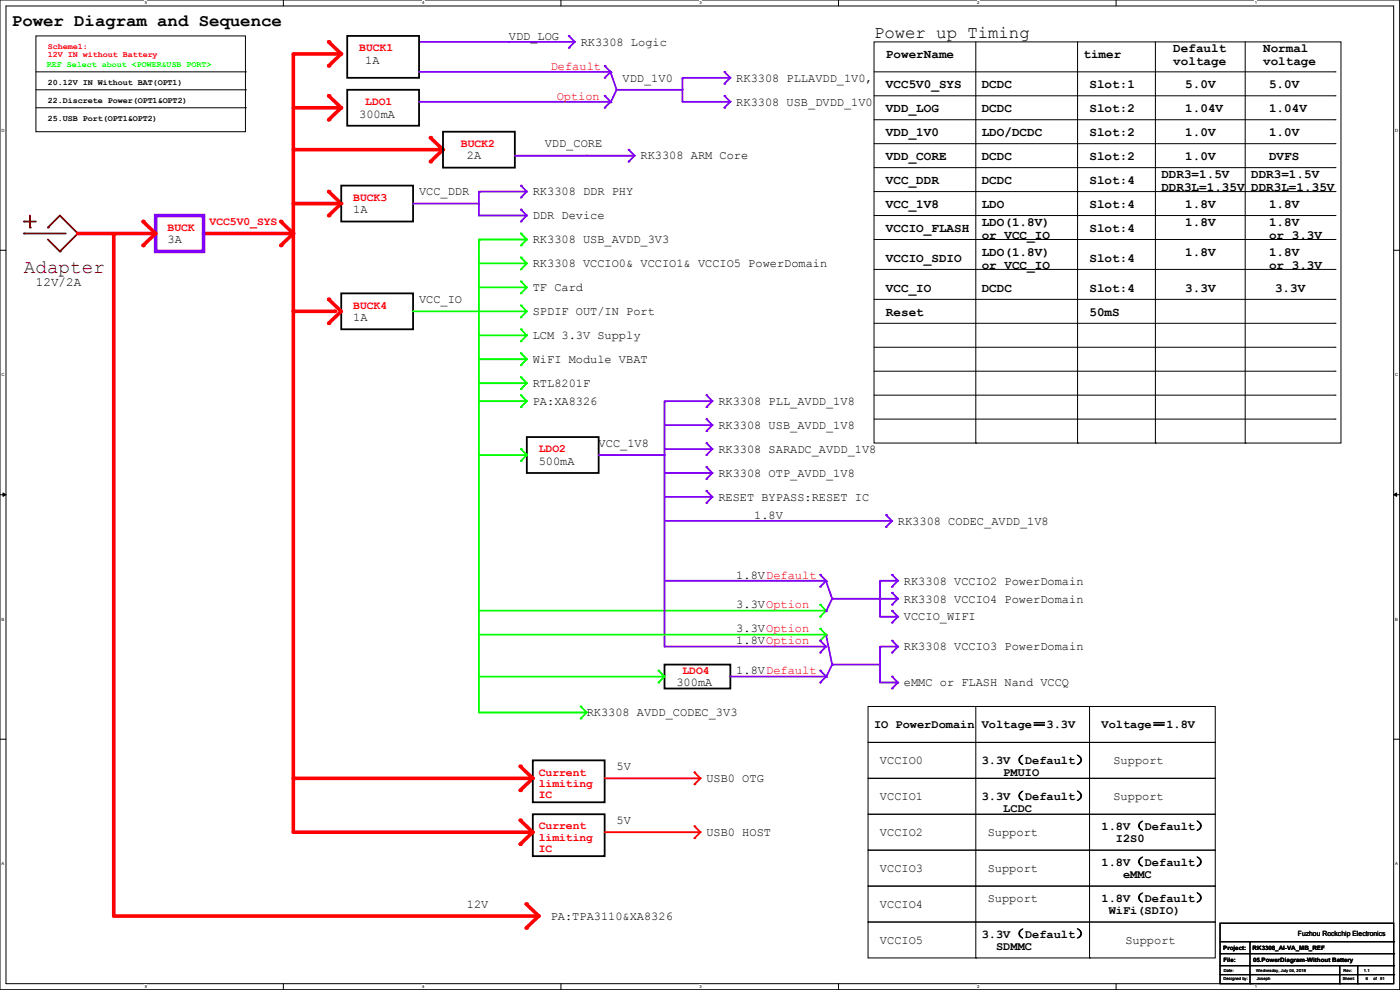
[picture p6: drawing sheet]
<svg xmlns="http://www.w3.org/2000/svg" width="297mm" height="210mm" viewBox="0 0 297 210" stroke-linecap="round" stroke-linejoin="round" font-family="sans-serif">
<path d="M0 0h296.9v209.9h-296.9zM1.3 1.3h294.4v207.4h-294.4z" fill="none" stroke="#000" stroke-width=".21"/>
<g fill="#fff">
<path d="M30.7 .1h.5v1h-.5z"/>
<path d="M30.7 208.8h.5v1h-.5z"/>
</g>
<path d="M60.1 0v1.3M60.1 208.7v1.2" fill="none" stroke="#000" stroke-width=".21"/>
<g fill="#fff">
<path d="M89.5 .1h.5v1h-.5z"/>
<path d="M89.5 208.8h.5v1h-.5z"/>
</g>
<path d="M119 0v1.3M119 208.7v1.2" fill="none" stroke="#000" stroke-width=".21"/>
<g fill="#fff">
<path d="M148.4 .1h.5v1h-.5z"/>
<path d="M148.4 208.8h.5v1h-.5z"/>
</g>
<path d="M177.9 0v1.3M177.9 208.7v1.2" fill="none" stroke="#000" stroke-width=".21"/>
<g fill="#fff">
<path d="M207.3 .1h.5v1h-.5z"/>
<path d="M207.3 208.8h.5v1h-.5z"/>
</g>
<path d="M236.8 0v1.3M236.8 208.7v1.2" fill="none" stroke="#000" stroke-width=".21"/>
<g fill="#fff">
<path d="M266.2 .1h.5v1h-.5z"/>
<path d="M266.2 208.8h.5v1h-.5z"/>
<path d="M.3 27.2h.7v1h-.7z"/>
<path d="M296 27.2h.6v1h-.6z"/>
<path d="M.3 79h.7v1h-.7z"/>
<path d="M296 79h.6v1h-.6z"/>
</g>
<path d="M0 53.1h1.3M295.7 53.1h1.2" fill="none" stroke="#000" stroke-width=".21"/>
<g fill="#fff">
<path d="M.3 130.9h.6v1h-.6z"/>
<path d="M296 130.9h.6v1h-.6z"/>
</g>
<path d="M0 104.9h1.3M295.7 104.9h1.2" fill="none" stroke="#000" stroke-width=".21"/>
<path d="M.6 104.6l.7 .3-.7 .4zM295.7 104.9l.6-.3v.7z" fill="#000" stroke="#000" stroke-width=".21"/>
<g fill="#fff">
<path d="M.3 182.7h.6v1h-.6z"/>
<path d="M296 182.7h.5v1h-.5z"/>
</g>
<path d="M0 156.8h1.3M295.7 156.8h1.2" fill="none" stroke="#000" stroke-width=".21"/>
<path d="M72.4 22.9l-2.7 2.5" fill="none" stroke="#f00" stroke-width=".76"/>
<circle cx="69.7" cy="25.4" r=".38" fill="#f00"/>
<path d="M69.7 20.3l2.7 2.6" fill="none" stroke="#f00" stroke-width=".76"/>
<circle cx="69.7" cy="20.3" r=".38" fill="#f00"/>
<path d="M62.2 22.9h10.1" fill="none" stroke="#f00" stroke-width=".76"/>
<circle cx="72.3" cy="22.9" r=".38" fill="#f00"/>
<path d="M69.7 40.6l2.7 2.6" fill="none" stroke="#f00" stroke-width=".76"/>
<circle cx="69.7" cy="40.6" r=".38" fill="#f00"/>
<path d="M72.4 43.2l-2.7 2.5" fill="none" stroke="#f00" stroke-width=".76"/>
<circle cx="69.7" cy="45.7" r=".38" fill="#f00"/>
<path d="M72.4 39.4h15.2v7.6h-15.2z" fill="none" stroke="#000" stroke-width=".38"/>
<path d="M62.2 43.2h10.1" fill="none" stroke="#f00" stroke-width=".76"/>
<circle cx="72.3" cy="43.2" r=".38" fill="#f00"/>
<path d="M69.7 8.9l2.7 2.5" fill="none" stroke="#f00" stroke-width=".76"/>
<circle cx="69.7" cy="8.9" r=".38" fill="#f00"/>
<path d="M72.4 11.4l-2.7 2.6" fill="none" stroke="#f00" stroke-width=".76"/>
<circle cx="69.7" cy="14" r=".38" fill="#f00"/>
<path d="M62.2 11.4h10.1" fill="none" stroke="#f00" stroke-width=".76"/>
<circle cx="72.3" cy="11.4" r=".38" fill="#f00"/>
<path d="M87.6 43.2h13.9" fill="none" stroke="#8000ff" stroke-width=".38"/>
<circle cx="101.5" cy="43.2" r=".19" fill="#8000ff"/>
<path d="M110.5 39.4l1.3 1.2" fill="none" stroke="#8000ff" stroke-width=".38"/>
<circle cx="110.5" cy="39.4" r=".19" fill="#8000ff"/>
<path d="M111.8 45.7l-1.3 1.3" fill="none" stroke="#8000ff" stroke-width=".38"/>
<circle cx="110.5" cy="47" r=".19" fill="#8000ff"/>
<path d="M101.6 45.7h10" fill="none" stroke="#8000ff" stroke-width=".38"/>
<circle cx="111.6" cy="45.7" r=".19" fill="#8000ff"/>
<path d="M110.5 44.4l1.3 1.3" fill="none" stroke="#8000ff" stroke-width=".38"/>
<circle cx="110.5" cy="44.4" r=".19" fill="#8000ff"/>
<path d="M111.8 40.6l-1.3 1.3" fill="none" stroke="#8000ff" stroke-width=".38"/>
<circle cx="110.5" cy="41.9" r=".19" fill="#8000ff"/>
<path d="M101.6 40.8v4.9" fill="none" stroke="#8000ff" stroke-width=".38"/>
<circle cx="101.6" cy="40.8" r=".19" fill="#8000ff"/>
<path d="M101.6 40.6h10" fill="none" stroke="#8000ff" stroke-width=".38"/>
<circle cx="111.6" cy="40.6" r=".19" fill="#8000ff"/>
<path d="M113 165.1l-2.6 2.5" fill="none" stroke="#f00" stroke-width=".76"/>
<circle cx="110.4" cy="167.6" r=".38" fill="#f00"/>
<path d="M113 161.3h15.3v8.9h-15.3z" fill="none" stroke="#000" stroke-width=".38"/>
<path d="M62.2 165.1h50.7" fill="none" stroke="#f00" stroke-width=".76"/>
<circle cx="112.9" cy="165.1" r=".38" fill="#f00"/>
<path d="M110.4 162.6l2.6 2.5" fill="none" stroke="#f00" stroke-width=".76"/>
<circle cx="110.4" cy="162.6" r=".38" fill="#f00"/>
<path d="M113 172.7h15.3v8.9h-15.3z" fill="none" stroke="#000" stroke-width=".38"/>
<path d="M148.6 165.1l-1.3 1.3" fill="none" stroke="#f00" stroke-width=".38"/>
<circle cx="147.3" cy="166.4" r=".19" fill="#f00"/>
<path d="M128.3 165.1h20.2" fill="none" stroke="#f00" stroke-width=".38"/>
<circle cx="148.5" cy="165.1" r=".19" fill="#f00"/>
<path d="M147.3 163.8l1.3 1.3" fill="none" stroke="#f00" stroke-width=".38"/>
<circle cx="147.3" cy="163.8" r=".19" fill="#f00"/>
<path d="M113 176.5l-2.6 2.6" fill="none" stroke="#f00" stroke-width=".76"/>
<circle cx="110.4" cy="179.1" r=".38" fill="#f00"/>
<path d="M110.4 174l2.6 2.5" fill="none" stroke="#f00" stroke-width=".76"/>
<circle cx="110.4" cy="174" r=".38" fill="#f00"/>
<path d="M62.2 176.5h50.7" fill="none" stroke="#f00" stroke-width=".76"/>
<circle cx="112.9" cy="176.5" r=".38" fill="#f00"/>
<path d="M62.2 11.6v164.9" fill="none" stroke="#f00" stroke-width=".76"/>
<circle cx="62.2" cy="11.6" r=".38" fill="#f00"/>
<path d="M43.2 49.5h18.9" fill="none" stroke="#f00" stroke-width=".76"/>
<circle cx="62.1" cy="49.5" r=".38" fill="#f00"/>
<path d="M33 45.7h10.2v7.6h-10.2z" fill="none" stroke="#8000ff" stroke-width=".76"/>
<path d="M186.7 123.3v7.5" fill="none" stroke="#8000ff" stroke-width=".38"/>
<circle cx="186.7" cy="123.3" r=".19" fill="#8000ff"/>
<path d="M189.2 121.9l1.3 1.3" fill="none" stroke="#8000ff" stroke-width=".38"/>
<circle cx="189.2" cy="121.9" r=".19" fill="#8000ff"/>
<path d="M190.5 123.2l-1.3 1.3" fill="none" stroke="#8000ff" stroke-width=".38"/>
<circle cx="189.2" cy="124.5" r=".19" fill="#8000ff"/>
<path d="M186.7 123.2h3.7" fill="none" stroke="#8000ff" stroke-width=".38"/>
<circle cx="190.4" cy="123.2" r=".19" fill="#8000ff"/>
<path d="M189.2 125.7l1.3 1.3" fill="none" stroke="#8000ff" stroke-width=".38"/>
<circle cx="189.2" cy="125.7" r=".19" fill="#8000ff"/>
<path d="M190.5 127l-1.3 1.3" fill="none" stroke="#8000ff" stroke-width=".38"/>
<circle cx="189.2" cy="128.3" r=".19" fill="#8000ff"/>
<path d="M186.7 127h3.7" fill="none" stroke="#8000ff" stroke-width=".38"/>
<circle cx="190.4" cy="127" r=".19" fill="#8000ff"/>
<path d="M176.7 127h10" fill="none" stroke="#8000ff" stroke-width=".38"/>
<circle cx="176.7" cy="127" r=".19" fill="#8000ff"/>
<path d="M141 123.2h34.1" fill="none" stroke="#8000ff" stroke-width=".38"/>
<circle cx="175.1" cy="123.2" r=".19" fill="#8000ff"/>
<path d="M101.6 129.5h73.5" fill="none" stroke="#0f0" stroke-width=".38"/>
<circle cx="175.1" cy="129.5" r=".19" fill="#0f0"/>
<path d="M175.3 129.5l-1.3 1.3" fill="none" stroke="#0f0" stroke-width=".38"/>
<circle cx="174" cy="130.8" r=".19" fill="#0f0"/>
<path d="M174 128.3l1.3 1.2" fill="none" stroke="#0f0" stroke-width=".38"/>
<circle cx="174" cy="128.3" r=".19" fill="#0f0"/>
<path d="M176.5 127l-1.2 2.7" fill="none" stroke="#8000ff" stroke-width=".38"/>
<circle cx="175.3" cy="129.7" r=".19" fill="#8000ff"/>
<path d="M174 121.9l1.3 1.3" fill="none" stroke="#8000ff" stroke-width=".38"/>
<circle cx="174" cy="121.9" r=".19" fill="#8000ff"/>
<path d="M175.3 123.2l-1.3 1.3" fill="none" stroke="#8000ff" stroke-width=".38"/>
<circle cx="174" cy="124.5" r=".19" fill="#8000ff"/>
<path d="M175.3 123.3l1.2 3.7" fill="none" stroke="#8000ff" stroke-width=".38"/>
<circle cx="175.3" cy="123.3" r=".19" fill="#8000ff"/>
<path d="M111.8 92.7h15.2v7.6h-15.2z" fill="none" stroke="#000" stroke-width=".38"/>
<path d="M149.9 88.9l1.2 1.3" fill="none" stroke="#8000ff" stroke-width=".38"/>
<circle cx="149.9" cy="88.9" r=".19" fill="#8000ff"/>
<path d="M127 96.5h13.8" fill="none" stroke="#8000ff" stroke-width=".38"/>
<circle cx="140.8" cy="96.5" r=".19" fill="#8000ff"/>
<path d="M151.1 85.1l-1.2 1.3" fill="none" stroke="#8000ff" stroke-width=".38"/>
<circle cx="149.9" cy="86.4" r=".19" fill="#8000ff"/>
<path d="M149.9 83.8l1.2 1.3" fill="none" stroke="#8000ff" stroke-width=".38"/>
<circle cx="149.9" cy="83.8" r=".19" fill="#8000ff"/>
<path d="M141 85.1h10" fill="none" stroke="#8000ff" stroke-width=".38"/>
<circle cx="151" cy="85.1" r=".19" fill="#8000ff"/>
<path d="M151.1 90.2l-1.2 1.2" fill="none" stroke="#8000ff" stroke-width=".38"/>
<circle cx="149.9" cy="91.4" r=".19" fill="#8000ff"/>
<path d="M141 85.2v52" fill="none" stroke="#8000ff" stroke-width=".38"/>
<circle cx="141" cy="85.2" r=".19" fill="#8000ff"/>
<path d="M141 90.2h10" fill="none" stroke="#8000ff" stroke-width=".38"/>
<circle cx="151" cy="90.2" r=".19" fill="#8000ff"/>
<path d="M141 95.2h10" fill="none" stroke="#8000ff" stroke-width=".38"/>
<circle cx="151" cy="95.2" r=".19" fill="#8000ff"/>
<path d="M151.1 95.2l-1.2 1.3" fill="none" stroke="#8000ff" stroke-width=".38"/>
<circle cx="149.9" cy="96.5" r=".19" fill="#8000ff"/>
<path d="M149.9 94l1.2 1.2" fill="none" stroke="#8000ff" stroke-width=".38"/>
<circle cx="149.9" cy="94" r=".19" fill="#8000ff"/>
<path d="M149.9 99.1l1.2 1.2" fill="none" stroke="#8000ff" stroke-width=".38"/>
<circle cx="149.9" cy="99.1" r=".19" fill="#8000ff"/>
<path d="M141 105.4h10" fill="none" stroke="#8000ff" stroke-width=".38"/>
<circle cx="151" cy="105.4" r=".19" fill="#8000ff"/>
<path d="M141 100.3h10" fill="none" stroke="#8000ff" stroke-width=".38"/>
<circle cx="151" cy="100.3" r=".19" fill="#8000ff"/>
<path d="M151.1 100.3l-1.2 1.3" fill="none" stroke="#8000ff" stroke-width=".38"/>
<circle cx="149.9" cy="101.6" r=".19" fill="#8000ff"/>
<path d="M149.9 104.1l1.2 1.3" fill="none" stroke="#8000ff" stroke-width=".38"/>
<circle cx="149.9" cy="104.1" r=".19" fill="#8000ff"/>
<path d="M151.1 105.4l-1.2 1.3" fill="none" stroke="#8000ff" stroke-width=".38"/>
<circle cx="149.9" cy="106.7" r=".19" fill="#8000ff"/>
<path d="M62.2 66h8.8" fill="none" stroke="#f00" stroke-width=".76"/>
<circle cx="71" cy="66" r=".38" fill="#f00"/>
<path d="M72.4 62.2h15.2v7.6h-15.2z" fill="none" stroke="#000" stroke-width=".38"/>
<path d="M72.4 66l-2.7 2.6" fill="none" stroke="#f00" stroke-width=".76"/>
<circle cx="69.7" cy="68.6" r=".38" fill="#f00"/>
<path d="M69.7 63.5l2.7 2.5" fill="none" stroke="#f00" stroke-width=".76"/>
<circle cx="69.7" cy="63.5" r=".38" fill="#f00"/>
<path d="M87.6 66h13.9" fill="none" stroke="#0f0" stroke-width=".38"/>
<circle cx="101.5" cy="66" r=".19" fill="#0f0"/>
<path d="M101.6 50.9v100.2" fill="none" stroke="#0f0" stroke-width=".38"/>
<circle cx="101.6" cy="50.9" r=".19" fill="#0f0"/>
<path d="M111.8 50.8l-1.3 1.3" fill="none" stroke="#0f0" stroke-width=".38"/>
<circle cx="110.5" cy="52.1" r=".19" fill="#0f0"/>
<path d="M110.5 49.5l1.3 1.3" fill="none" stroke="#0f0" stroke-width=".38"/>
<circle cx="110.5" cy="49.5" r=".19" fill="#0f0"/>
<path d="M101.6 50.8h10" fill="none" stroke="#0f0" stroke-width=".38"/>
<circle cx="111.6" cy="50.8" r=".19" fill="#0f0"/>
<g fill="none" stroke="#000" stroke-width=".21">
<path d="M185.4 8.9h99.1v85.1h-99.1zM185.4 15.2h97.8M207 8.9v85.1M228.6 8.9v85.1M245.1 8.9v85.1M264.2 8.9v85.1M283.2 15.2h.1M185.4 35.6h97.8M185.4 30.5h97.8M185.4 25.4h97.8M185.4 20.3h97.8M283.2 35.6h.1"/>
<path d="M283.2 30.5h.1M283.2 25.4h.1M283.2 20.3h.1M185.4 40.6h97.8M185.4 50.8h97.8M185.4 57.1h97.8M185.4 45.7h97.8M283.2 40.6h.1M283.2 50.8h.1M283.2 57.1h.1M283.2 45.7h.1M185.4 63.5h97.8"/>
<path d="M185.4 68.6h97.8M185.4 78.7h97.8M185.4 73.7h97.8M283.2 63.5h.1M283.2 68.6h.1M283.2 78.7h.1M283.2 73.7h.1M185.4 83.8h97.8M185.4 88.9h97.8M207 94h.1M228.6 94h.1M245.1 94h.1"/>
<path d="M264.2 94h.1M283.2 83.8h.1M283.2 88.9h.1"/>
</g>
<path d="M141 110.5h48.1" fill="none" stroke="#8000ff" stroke-width=".38"/>
<circle cx="189.1" cy="110.5" r=".19" fill="#8000ff"/>
<path d="M188 109.2l1.2 1.3" fill="none" stroke="#8000ff" stroke-width=".38"/>
<circle cx="188" cy="109.2" r=".19" fill="#8000ff"/>
<path d="M189.2 110.5l-1.2 1.3" fill="none" stroke="#8000ff" stroke-width=".38"/>
<circle cx="188" cy="111.8" r=".19" fill="#8000ff"/>
<path d="M189.2 129.5l1.3 1.3" fill="none" stroke="#8000ff" stroke-width=".38"/>
<circle cx="189.2" cy="129.5" r=".19" fill="#8000ff"/>
<path d="M190.5 130.8l-1.3 1.3" fill="none" stroke="#8000ff" stroke-width=".38"/>
<circle cx="189.2" cy="132.1" r=".19" fill="#8000ff"/>
<path d="M186.7 130.8h3.7" fill="none" stroke="#8000ff" stroke-width=".38"/>
<circle cx="190.4" cy="130.8" r=".19" fill="#8000ff"/>
<path d="M94 31.7l-2.7 2.6" fill="none" stroke="#f00" stroke-width=".76"/>
<circle cx="91.3" cy="34.3" r=".38" fill="#f00"/>
<path d="M62.2 31.7h31.7" fill="none" stroke="#f00" stroke-width=".76"/>
<circle cx="93.9" cy="31.7" r=".38" fill="#f00"/>
<path d="M91.3 29.2l2.7 2.5" fill="none" stroke="#f00" stroke-width=".76"/>
<circle cx="91.3" cy="29.2" r=".38" fill="#f00"/>
<path d="M24.1 49.7v144.6" fill="none" stroke="#f00" stroke-width=".76"/>
<circle cx="24.1" cy="49.7" r=".38" fill="#f00"/>
<path d="M124.5 151.1l-1.3 1.3" fill="none" stroke="#0f0" stroke-width=".38"/>
<circle cx="123.2" cy="152.4" r=".19" fill="#0f0"/>
<path d="M101.6 151.1h22.7" fill="none" stroke="#0f0" stroke-width=".38"/>
<circle cx="124.3" cy="151.1" r=".19" fill="#0f0"/>
<path d="M123.2 149.9l1.3 1.2" fill="none" stroke="#0f0" stroke-width=".38"/>
<circle cx="123.2" cy="149.9" r=".19" fill="#0f0"/>
<path d="M101.6 143.5h39.2" fill="none" stroke="#0f0" stroke-width=".38"/>
<circle cx="140.8" cy="143.5" r=".19" fill="#0f0"/>
<path d="M141 141h13.9v5h-13.9z" fill="none" stroke="#000" stroke-width=".38"/>
<path d="M186.7 137.3v7.5" fill="none" stroke="#8000ff" stroke-width=".38"/>
<circle cx="186.7" cy="137.3" r=".19" fill="#8000ff"/>
<path d="M189.2 135.9l1.3 1.3" fill="none" stroke="#8000ff" stroke-width=".38"/>
<circle cx="189.2" cy="135.9" r=".19" fill="#8000ff"/>
<path d="M190.5 137.2l-1.3 1.2" fill="none" stroke="#8000ff" stroke-width=".38"/>
<circle cx="189.2" cy="138.4" r=".19" fill="#8000ff"/>
<path d="M186.7 137.2h3.7" fill="none" stroke="#8000ff" stroke-width=".38"/>
<circle cx="190.4" cy="137.2" r=".19" fill="#8000ff"/>
<path d="M189.2 143.5l1.3 1.3" fill="none" stroke="#8000ff" stroke-width=".38"/>
<circle cx="189.2" cy="143.5" r=".19" fill="#8000ff"/>
<path d="M190.5 144.8l-1.3 1.2" fill="none" stroke="#8000ff" stroke-width=".38"/>
<circle cx="189.2" cy="146" r=".19" fill="#8000ff"/>
<path d="M186.7 144.8h3.7" fill="none" stroke="#8000ff" stroke-width=".38"/>
<circle cx="190.4" cy="144.8" r=".19" fill="#8000ff"/>
<path d="M174 142.2l1.3 1.3" fill="none" stroke="#8000ff" stroke-width=".38"/>
<circle cx="174" cy="142.2" r=".19" fill="#8000ff"/>
<path d="M175.3 143.5l-1.3 1.3" fill="none" stroke="#8000ff" stroke-width=".38"/>
<circle cx="174" cy="144.8" r=".19" fill="#8000ff"/>
<path d="M154.9 143.5h20.2" fill="none" stroke="#8000ff" stroke-width=".38"/>
<circle cx="175.1" cy="143.5" r=".19" fill="#8000ff"/>
<path d="M175.3 134.6l-1.3 1.3" fill="none" stroke="#0f0" stroke-width=".38"/>
<circle cx="174" cy="135.9" r=".19" fill="#0f0"/>
<path d="M174 133.3l1.3 1.3" fill="none" stroke="#0f0" stroke-width=".38"/>
<circle cx="174" cy="133.3" r=".19" fill="#0f0"/>
<path d="M176.5 141l-1.2 2.6" fill="none" stroke="#8000ff" stroke-width=".38"/>
<circle cx="175.3" cy="143.6" r=".19" fill="#8000ff"/>
<path d="M175.3 134.7l1.2 6.3" fill="none" stroke="#8000ff" stroke-width=".38"/>
<circle cx="175.3" cy="134.7" r=".19" fill="#8000ff"/>
<path d="M176.7 141h10" fill="none" stroke="#8000ff" stroke-width=".38"/>
<circle cx="176.7" cy="141" r=".19" fill="#8000ff"/>
<path d="M139.7 142.2l1.3 1.3" fill="none" stroke="#0f0" stroke-width=".38"/>
<circle cx="139.7" cy="142.2" r=".19" fill="#0f0"/>
<path d="M141 143.5l-1.3 1.3" fill="none" stroke="#0f0" stroke-width=".38"/>
<circle cx="139.7" cy="144.8" r=".19" fill="#0f0"/>
<path d="M101.6 134.6h73.5" fill="none" stroke="#0f0" stroke-width=".38"/>
<circle cx="175.1" cy="134.6" r=".19" fill="#0f0"/>
<path d="M111.8 55.9l-1.3 1.2" fill="none" stroke="#0f0" stroke-width=".38"/>
<circle cx="110.5" cy="57.1" r=".19" fill="#0f0"/>
<path d="M110.5 54.6l1.3 1.3" fill="none" stroke="#0f0" stroke-width=".38"/>
<circle cx="110.5" cy="54.6" r=".19" fill="#0f0"/>
<path d="M101.6 55.9h10" fill="none" stroke="#0f0" stroke-width=".38"/>
<circle cx="111.6" cy="55.9" r=".19" fill="#0f0"/>
<path d="M111.8 61l-1.3 1.2" fill="none" stroke="#0f0" stroke-width=".38"/>
<circle cx="110.5" cy="62.2" r=".19" fill="#0f0"/>
<path d="M110.5 59.7l1.3 1.3" fill="none" stroke="#0f0" stroke-width=".38"/>
<circle cx="110.5" cy="59.7" r=".19" fill="#0f0"/>
<path d="M101.6 61h10" fill="none" stroke="#0f0" stroke-width=".38"/>
<circle cx="111.6" cy="61" r=".19" fill="#0f0"/>
<path d="M111.8 66l-1.3 1.3" fill="none" stroke="#0f0" stroke-width=".38"/>
<circle cx="110.5" cy="67.3" r=".19" fill="#0f0"/>
<path d="M110.5 64.8l1.3 1.2" fill="none" stroke="#0f0" stroke-width=".38"/>
<circle cx="110.5" cy="64.8" r=".19" fill="#0f0"/>
<path d="M101.6 66h10" fill="none" stroke="#0f0" stroke-width=".38"/>
<circle cx="111.6" cy="66" r=".19" fill="#0f0"/>
<path d="M111.8 71.1l-1.3 1.3" fill="none" stroke="#0f0" stroke-width=".38"/>
<circle cx="110.5" cy="72.4" r=".19" fill="#0f0"/>
<path d="M110.5 69.8l1.3 1.3" fill="none" stroke="#0f0" stroke-width=".38"/>
<circle cx="110.5" cy="69.8" r=".19" fill="#0f0"/>
<path d="M101.6 71.1h10" fill="none" stroke="#0f0" stroke-width=".38"/>
<circle cx="111.6" cy="71.1" r=".19" fill="#0f0"/>
<path d="M111.8 76.2l-1.3 1.3" fill="none" stroke="#0f0" stroke-width=".38"/>
<circle cx="110.5" cy="77.5" r=".19" fill="#0f0"/>
<path d="M110.5 74.9l1.3 1.3" fill="none" stroke="#0f0" stroke-width=".38"/>
<circle cx="110.5" cy="74.9" r=".19" fill="#0f0"/>
<path d="M101.6 76.2h10" fill="none" stroke="#0f0" stroke-width=".38"/>
<circle cx="111.6" cy="76.2" r=".19" fill="#0f0"/>
<path d="M111.8 81.3l-1.3 1.2" fill="none" stroke="#0f0" stroke-width=".38"/>
<circle cx="110.5" cy="82.5" r=".19" fill="#0f0"/>
<path d="M110.5 80l1.3 1.3" fill="none" stroke="#0f0" stroke-width=".38"/>
<circle cx="110.5" cy="80" r=".19" fill="#0f0"/>
<path d="M101.6 81.3h10" fill="none" stroke="#0f0" stroke-width=".38"/>
<circle cx="111.6" cy="81.3" r=".19" fill="#0f0"/>
<path d="M111.8 85.1l-1.3 1.3" fill="none" stroke="#0f0" stroke-width=".38"/>
<circle cx="110.5" cy="86.4" r=".19" fill="#0f0"/>
<path d="M110.5 83.8l1.3 1.3" fill="none" stroke="#0f0" stroke-width=".38"/>
<circle cx="110.5" cy="83.8" r=".19" fill="#0f0"/>
<path d="M101.6 85.1h10" fill="none" stroke="#0f0" stroke-width=".38"/>
<circle cx="111.6" cy="85.1" r=".19" fill="#0f0"/>
<path d="M111.8 96.5l-1.3 1.3" fill="none" stroke="#0f0" stroke-width=".38"/>
<circle cx="110.5" cy="97.8" r=".19" fill="#0f0"/>
<path d="M110.5 95.2l1.3 1.3" fill="none" stroke="#0f0" stroke-width=".38"/>
<circle cx="110.5" cy="95.2" r=".19" fill="#0f0"/>
<path d="M101.6 96.5h10" fill="none" stroke="#0f0" stroke-width=".38"/>
<circle cx="111.6" cy="96.5" r=".19" fill="#0f0"/>
<path d="M141 137.2h34.1" fill="none" stroke="#8000ff" stroke-width=".38"/>
<circle cx="175.1" cy="137.2" r=".19" fill="#8000ff"/>
<path d="M174 135.9l1.3 1.3" fill="none" stroke="#8000ff" stroke-width=".38"/>
<circle cx="174" cy="135.9" r=".19" fill="#8000ff"/>
<path d="M175.3 137.2l-1.3 1.2" fill="none" stroke="#8000ff" stroke-width=".38"/>
<circle cx="174" cy="138.4" r=".19" fill="#8000ff"/>
<path d="M148.6 176.5l-1.3 1.3" fill="none" stroke="#f00" stroke-width=".38"/>
<circle cx="147.3" cy="177.8" r=".19" fill="#f00"/>
<path d="M128.3 176.5h20.2" fill="none" stroke="#f00" stroke-width=".38"/>
<circle cx="148.5" cy="176.5" r=".19" fill="#f00"/>
<path d="M147.3 175.3l1.3 1.2" fill="none" stroke="#f00" stroke-width=".38"/>
<circle cx="147.3" cy="175.3" r=".19" fill="#f00"/>
<path d="M114.3 194.3l-2.7 2.5" fill="none" stroke="#f00" stroke-width=".76"/>
<circle cx="111.6" cy="196.8" r=".38" fill="#f00"/>
<path d="M24.1 194.3h90.1" fill="none" stroke="#f00" stroke-width=".76"/>
<circle cx="114.2" cy="194.3" r=".38" fill="#f00"/>
<path d="M111.6 191.8l2.7 2.5" fill="none" stroke="#f00" stroke-width=".76"/>
<circle cx="111.6" cy="191.8" r=".38" fill="#f00"/>
<path d="M184.1 157.5h73.7v7.6h-73.7zM184.1 149.9h73.7v7.6h-73.7zM207 149.9v53.3M231.1 149.9v53.3M184.1 172.7h73.7v7.6h-73.7zM184.1 165.1h73.7v7.6h-73.7zM184.1 188h73.7v7.6h-73.7zM184.1 195.6h73.7v7.6h-73.7zM184.1 180.3h73.7v7.7h-73.7zM207 203.2h.1M231.1 203.2h.1" fill="none" stroke="#000" stroke-width=".21"/>
<path d="M12.7 45.7l-2.5 2.6" fill="none" stroke="#800000" stroke-width=".38"/>
<circle cx="10.2" cy="48.3" r=".19" fill="#800000"/>
<path d="M16.5 49.5l-3.8 3.8" fill="none" stroke="#800000" stroke-width=".38"/>
<circle cx="16.5" cy="49.5" r=".19" fill="#800000"/>
<path d="M12.7 45.7l3.8 3.8" fill="none" stroke="#800000" stroke-width=".38"/>
<circle cx="16.5" cy="49.5" r=".19" fill="#800000"/>
<path d="M6.3 45.7v2.6" fill="none" stroke="#800000" stroke-width=".38"/>
<circle cx="6.3" cy="48.3" r=".19" fill="#800000"/>
<path d="M5.1 47h2.5" fill="none" stroke="#800000" stroke-width=".38"/>
<circle cx="5.1" cy="47" r=".19" fill="#800000"/>
<path d="M5.1 49.5h8.9" fill="none" stroke="#800000" stroke-width=".38"/>
<circle cx="5.1" cy="49.5" r=".19" fill="#800000"/>
<path d="M10.2 50.8l2.5 2.5" fill="none" stroke="#800000" stroke-width=".38"/>
<circle cx="12.7" cy="53.3" r=".19" fill="#800000"/>
<path d="M16.5 49.5h16.4" fill="none" stroke="#f00" stroke-width=".76"/>
<circle cx="32.9" cy="49.5" r=".38" fill="#f00"/>
<path d="M30.4 47l2.6 2.5" fill="none" stroke="#f00" stroke-width=".76"/>
<circle cx="30.4" cy="47" r=".38" fill="#f00"/>
<path d="M33 49.5l-2.6 2.6" fill="none" stroke="#f00" stroke-width=".76"/>
<circle cx="30.4" cy="52.1" r=".38" fill="#f00"/>
<path d="M59.6 47l2.6 2.5" fill="none" stroke="#f00" stroke-width=".76"/>
<circle cx="59.6" cy="47" r=".38" fill="#f00"/>
<path d="M62.2 49.5l-2.6 2.6" fill="none" stroke="#f00" stroke-width=".76"/>
<circle cx="59.6" cy="52.1" r=".38" fill="#f00"/>
<path d="M7.6 7.6h44.5v20.3h-44.5zM7.6 15.2h44.5M7.6 19h44.5M52.1 15.2h.1M52.1 19h.1M7.6 22.9h44.5M52.1 22.9h.1" fill="none" stroke="#000" stroke-width=".21"/>
<path d="M94 27.9h15.2v7.7h-15.2z" fill="none" stroke="#000" stroke-width=".38"/>
<path d="M133.3 31.7l1.3 1.3" fill="none" stroke="#8000ff" stroke-width=".38"/>
<circle cx="133.3" cy="31.7" r=".19" fill="#8000ff"/>
<path d="M134.6 33l-1.3 1.3" fill="none" stroke="#8000ff" stroke-width=".38"/>
<circle cx="133.3" cy="34.3" r=".19" fill="#8000ff"/>
<path d="M109.2 33h15.1" fill="none" stroke="#8000ff" stroke-width=".38"/>
<circle cx="124.3" cy="33" r=".19" fill="#8000ff"/>
<path d="M124.5 33h10" fill="none" stroke="#8000ff" stroke-width=".38"/>
<circle cx="134.5" cy="33" r=".19" fill="#8000ff"/>
<path d="M120.6 7.6l1.3 1.3" fill="none" stroke="#8000ff" stroke-width=".38"/>
<circle cx="120.6" cy="7.6" r=".19" fill="#8000ff"/>
<path d="M121.9 8.9l-1.3 1.3" fill="none" stroke="#8000ff" stroke-width=".38"/>
<circle cx="120.6" cy="10.2" r=".19" fill="#8000ff"/>
<path d="M107.9 8.9h13.9" fill="none" stroke="#8000ff" stroke-width=".38"/>
<circle cx="121.8" cy="8.9" r=".19" fill="#8000ff"/>
<path d="M88.9 8.9h18.9" fill="none" stroke="#8000ff" stroke-width=".38"/>
<circle cx="107.8" cy="8.9" r=".19" fill="#8000ff"/>
<path d="M73.7 7.6h15.2v8.9h-15.2zM73.7 19h15.2v7.7h-15.2z" fill="none" stroke="#000" stroke-width=".38"/>
<path d="M88.9 15.2h40.5" fill="none" stroke="#8000ff" stroke-width=".38"/>
<circle cx="129.4" cy="15.2" r=".19" fill="#8000ff"/>
<path d="M129.5 21.6l-1.2 1.3" fill="none" stroke="#8000ff" stroke-width=".38"/>
<circle cx="128.3" cy="22.9" r=".19" fill="#8000ff"/>
<path d="M128.3 20.3l1.2 1.3" fill="none" stroke="#8000ff" stroke-width=".38"/>
<circle cx="128.3" cy="20.3" r=".19" fill="#8000ff"/>
<path d="M128.3 14l1.2 1.2" fill="none" stroke="#8000ff" stroke-width=".38"/>
<circle cx="128.3" cy="14" r=".19" fill="#8000ff"/>
<path d="M129.5 15.2l-1.2 1.3" fill="none" stroke="#8000ff" stroke-width=".38"/>
<circle cx="128.3" cy="16.5" r=".19" fill="#8000ff"/>
<path d="M130.8 19l-1.3 2.7" fill="none" stroke="#8000ff" stroke-width=".38"/>
<circle cx="129.5" cy="21.7" r=".19" fill="#8000ff"/>
<path d="M129.5 15.4l1.3 3.6" fill="none" stroke="#8000ff" stroke-width=".38"/>
<circle cx="129.5" cy="15.4" r=".19" fill="#8000ff"/>
<path d="M130.8 19h13.9" fill="none" stroke="#8000ff" stroke-width=".38"/>
<circle cx="144.7" cy="19" r=".19" fill="#8000ff"/>
<path d="M153.7 15.2l1.2 1.3" fill="none" stroke="#8000ff" stroke-width=".38"/>
<circle cx="153.7" cy="15.2" r=".19" fill="#8000ff"/>
<path d="M154.9 21.6l-1.2 1.3" fill="none" stroke="#8000ff" stroke-width=".38"/>
<circle cx="153.7" cy="22.9" r=".19" fill="#8000ff"/>
<path d="M144.8 21.6h10" fill="none" stroke="#8000ff" stroke-width=".38"/>
<circle cx="154.8" cy="21.6" r=".19" fill="#8000ff"/>
<path d="M153.7 20.3l1.2 1.3" fill="none" stroke="#8000ff" stroke-width=".38"/>
<circle cx="153.7" cy="20.3" r=".19" fill="#8000ff"/>
<path d="M154.9 16.5l-1.2 1.3" fill="none" stroke="#8000ff" stroke-width=".38"/>
<circle cx="153.7" cy="17.8" r=".19" fill="#8000ff"/>
<path d="M144.8 16.6v5" fill="none" stroke="#8000ff" stroke-width=".38"/>
<circle cx="144.8" cy="16.6" r=".19" fill="#8000ff"/>
<path d="M144.8 16.5h10" fill="none" stroke="#8000ff" stroke-width=".38"/>
<circle cx="154.8" cy="16.5" r=".19" fill="#8000ff"/>
<path d="M88.9 21.6h40.5" fill="none" stroke="#8000ff" stroke-width=".38"/>
<circle cx="129.4" cy="21.6" r=".19" fill="#8000ff"/>
<g fill="none" stroke="#000" stroke-width=".21">
<path d="M258.8 195.8h36.9v12.9h-36.9zM258.8 199.8h36.9M265.2 199.8v8.9M295.7 199.8h.1M258.8 202.3h36.9M258.8 204.9h36.9M258.8 206.8h36.9M265.2 208.7h.1M284.2 208.7h.1M284.2 204.9v3.8M288 208.7h.1M288 204.9v3.8"/>
<path d="M295.7 202.3h.1M295.7 204.9h.1M295.7 206.8h.1"/>
</g>
<text font-size="4.1" fill="#800000" x="5.1" y="57.9">Adapter</text>
<g font-size="3.7">
<text x="2.5" y="5.6">Power Diagram and Sequence</text>
<text x="185.4" y="8.1">Power up Timing</text>
</g>
<g font-size="2.7">
<text x="248.9" y="11.1">Default</text>
<text x="268" y="11.1">Normal</text>
<text x="188" y="12.4">PowerName</text>
<text x="229.9" y="12.4">timer</text>
<text x="248.9" y="13.8">voltage</text>
<text x="268" y="13.8">voltage</text>
<text x="188" y="18.8">VCC5V0_SYS</text>
<text x="188" y="23.8">VDD_LOG</text>
<text x="208.3" y="18.8">DCDC</text>
<text x="208.3" y="23.8">DCDC</text>
<text x="231.1" y="18.8">Slot:1</text>
<text x="231.1" y="23.8">Slot:2</text>
<text x="251.5" y="18.8">5.0V</text>
<text x="251.5" y="23.8">1.04V</text>
<text x="269.2" y="18.8">5.0V</text>
<text x="269.2" y="23.8">1.04V</text>
<text x="188" y="28.9">VDD_1V0</text>
<text x="208.3" y="28.9">LDO/DCDC</text>
<text x="231.1" y="28.9">Slot:2</text>
<text x="251.5" y="28.9">1.0V</text>
<text x="269.2" y="28.9">1.0V</text>
<text x="188" y="34">VDD_CORE</text>
<text x="208.3" y="34">DCDC</text>
<text x="231.1" y="34">Slot:2</text>
<text x="251.5" y="34">1.0V</text>
<text x="269.2" y="34">DVFS</text>
<text x="188" y="39.1">VCC_DDR</text>
<text x="208.3" y="39.1">DCDC</text>
<text x="231.1" y="39.1">Slot:4</text>
<text x="246.4" y="37.8">DDR3=1.5V</text>
<text x="246.4" y="40.5">DDR3L=1.35V</text>
<text x="265.4" y="37.8">DDR3=1.5V</text>
<text x="265.4" y="40.5">DDR3L=1.35V</text>
<text x="188" y="44.2">VCC_1V8</text>
<text x="208.3" y="44.2">LDO</text>
<text x="208.3" y="48">LDO(1.8V)</text>
<text x="231.1" y="44.2">Slot:4</text>
<text x="251.5" y="44.2">1.8V</text>
<text x="251.5" y="48">1.8V</text>
<text x="269.2" y="44.2">1.8V</text>
<text x="269.2" y="48">1.8V</text>
<text x="188" y="49.2">VCCIO_FLASH</text>
<text x="208.3" y="50.6">or VCC_IO</text>
<text x="231.1" y="49.2">Slot:4</text>
<text x="269.2" y="50.6">or 3.3V</text>
<text x="188" y="55.6">VCCIO_SDIO</text>
<text x="208.3" y="54.3">LDO(1.8V)</text>
<text x="208.3" y="57">or VCC_IO</text>
<text x="231.1" y="55.6">Slot:4</text>
<text x="251.5" y="54.3">1.8V</text>
<text x="269.2" y="54.3">1.8V</text>
<text x="269.2" y="57">or 3.3V</text>
<text x="7.6" y="60.6">12V/2A</text>
<text x="188" y="61.9">VCC_IO</text>
<text x="208.3" y="61.9">DCDC</text>
<text x="231.1" y="61.9">Slot:4</text>
<text x="251.5" y="61.9">3.3V</text>
<text x="270.5" y="61.9">3.3V</text>
<text x="188" y="67">Reset</text>
<text x="231.1" y="67">50mS</text>
</g>
<g font-size="2.5">
<text x="107.9" y="8.4">VDD_LOG</text>
<text x="123.2" y="9.7">RK3308 Logic</text>
<text x="77.5" y="13.5">1A</text>
<text x="132.1" y="17.3">VDD_1V0</text>
<text x="156.2" y="17.3">RK3308 PLLAVDD_1V0,</text>
<text x="156.2" y="22.4">RK3308 USB_DVDD_1V0</text>
<text x="76.2" y="24.9">300mA</text>
<text x="99.1" y="33.8">2A</text>
<text x="115.6" y="31.3">VDD_CORE</text>
<text x="135.9" y="33.8">RK3308 ARM Core</text>
<text x="88.9" y="41.4">VCC_DDR</text>
<text x="113" y="41.4">RK3308 DDR PHY</text>
<text x="74.9" y="45.3">1A</text>
<text x="113" y="46.5">DDR Device</text>
<text x="35.6" y="51.6">3A</text>
<text x="113" y="51.6">RK3308 USB_AVDD_3V3</text>
<text x="113" y="56.7">RK3308 VCCIO0&amp; VCCIO1&amp; VCCIO5 PowerDomain</text>
<text x="88.9" y="64.3">VCC_IO</text>
<text x="113" y="61.8">TF Card</text>
<text x="74.9" y="68.1">1A</text>
<text x="113" y="66.8">SPDIF OUT/IN Port</text>
<text x="113" y="71.9">LCM 3.3V Supply</text>
<text x="113" y="77">WiFI Module VBAT</text>
<text x="113" y="82.1">RTL8201F</text>
<text x="113" y="85.9">PA:XA8326</text>
<text x="152.4" y="85.9">RK3308 PLL_AVDD_1V8</text>
<text x="127" y="94.8">VCC_1V8</text>
<text x="152.4" y="91">RK3308 USB_AVDD_1V8</text>
<text x="114.3" y="98.6">500mA</text>
<text x="152.4" y="96.1">RK3308 SARADC_AVDD_1V8</text>
<text x="152.4" y="101.1">RK3308 OTP_AVDD_1V8</text>
<text x="152.4" y="106.2">RESET BYPASS:RESET IC</text>
<text x="160" y="110">1.8V</text>
<text x="190.5" y="111.3">RK3308 CODEC_AVDD_1V8</text>
<text x="156.2" y="122.7">1.8VDefault</text>
<text x="191.8" y="124">RK3308 VCCIO2 PowerDomain</text>
<text x="156.2" y="129.1">3.3VOption</text>
<text x="191.8" y="127.8">RK3308 VCCIO4 PowerDomain</text>
<text x="191.8" y="131.6">VCCIO_WIFI</text>
<text x="156.2" y="134.2">3.3VOption</text>
<text x="156.2" y="136.7">1.8VOption</text>
<text x="191.8" y="138">RK3308 VCCIO3 PowerDomain</text>
<text x="156.2" y="143">1.8VDefault</text>
<text x="143.5" y="145.6">300mA</text>
<text x="191.8" y="145.6">eMMC or FLASH Nand VCCQ</text>
<text x="124.5" y="151.9">RK3308 AVDD_CODEC_3V3</text>
<text x="185.4" y="154.5">IO PowerDomain</text>
<text x="208.3" y="154.5">Voltage＝3.3V</text>
<text x="233.7" y="154.5">Voltage＝1.8V</text>
<text x="130.8" y="163.4">5V</text>
<text x="149.9" y="165.9">USB0 OTG</text>
<text x="186.7" y="162.1">VCCIO0</text>
<text x="208.3" y="162.1">3.3V（Default）</text>
<text x="212.8" y="164.6">PMUIO</text>
<text x="236.2" y="162.1">Support</text>
<text x="186.7" y="169.7">VCCIO1</text>
<text x="208.3" y="169.7">3.3V（Default）</text>
<text x="212.8" y="172.3">LCDC</text>
<text x="236.2" y="169.7">Support</text>
<text x="130.8" y="174.8">5V</text>
<text x="149.9" y="177.3">USB0 HOST</text>
<text x="186.7" y="177.3">VCCIO2</text>
<text x="209.5" y="177.3">Support</text>
<text x="233.7" y="176.1">1.8V（Default）</text>
<text x="236.7" y="178.6">I2S0</text>
<text x="186.7" y="185">VCCIO3</text>
<text x="209.5" y="185">Support</text>
<text x="233.7" y="183.7">1.8V（Default）</text>
<text x="209.5" y="191.3">Support</text>
<text x="233.7" y="191.3">1.8V（Default）</text>
<text x="238.2" y="186.2">eMMC</text>
<text x="99.1" y="192.6">12V</text>
<text x="116.8" y="195.1">PA:TPA3110&amp;XA8326</text>
<text x="186.7" y="192.6">VCCIO4</text>
<text x="235.2" y="193.8">WiFi(SDIO)</text>
<text x="186.7" y="200.2">VCCIO5</text>
<text x="208.3" y="198.9">3.3V（Default）</text>
<text x="211.3" y="201.5">SDMMC</text>
<text x="238.8" y="200.2">Support</text>
</g>
<g font-size="2.5" fill="#f00">
<text x="116.8" y="14.8">Default</text>
<text x="118.1" y="21.1">Option</text>
</g>
<g font-size="2.4" fill="#f00">
<text x="76.2" y="10.8">BUCK1</text>
<text x="77.5" y="22.3">LDO1</text>
<text x="97.8" y="31.2">BUCK2</text>
<text x="44.4" y="47.7">VCC5V0_SYS</text>
<text x="74.9" y="42.6">BUCK3</text>
<text x="35.6" y="48.9">BUCK</text>
<text x="74.9" y="65.4">BUCK4</text>
<text x="114.3" y="95.9">LDO2</text>
<text x="144.8" y="142.9">LDO4</text>
<text x="114.3" y="164.5">Current</text>
<text x="114.3" y="166.9">limiting</text>
<text x="114.3" y="169.3">IC</text>
<text x="114.3" y="175.9">Current</text>
<text x="114.3" y="178.4">limiting</text>
<text x="114.3" y="180.8">IC</text>
</g>
<g font-size="1.8" fill="#f00">
<text x="10.2" y="10.4">Scheme1:</text>
<text x="10.2" y="12.2">12V IN without Battery</text>
</g>
<text font-size="1.8" fill="#0f0" x="10" y="14.2">REF Select about &lt;POWER&amp;USB PORT&gt;</text>
<g font-size="1.8">
<text x="10.2" y="18">20.12V IN Without BAT(OPT1)</text>
<text x="10.2" y="21.8">22.Discrete Power(OPT1&amp;OPT2)</text>
<text x="10.2" y="25.7">25.USB Port(OPT1&amp;OPT2)</text>
</g>
<text font-size="1.5" x="275.3" y="198.6">Fuzhou Rockchip Electronics</text>
<g font-size="1.3">
<text x="259.5" y="201.5">Project:</text>
<text x="265.7" y="201.6">RK3308_AI-VA_MB_REF</text>
<text x="259.6" y="204">File:</text>
<text x="265.8" y="204.1">05.PowerDiagram-Without Battery</text>
</g>
<g font-size=".9">
<text x="30.7" y=".9">5</text>
<text x="89.5" y=".9">4</text>
<text x="148.4" y=".9">3</text>
<text x="207.3" y=".9">2</text>
<text x="266.2" y=".9">1</text>
<text x=".3" y="28">D</text>
<text x="296" y="28">D</text>
<text x=".3" y="79.8">C</text>
<text x="296" y="79.8">C</text>
<text x=".3" y="131.7">B</text>
<text x="296" y="131.7">B</text>
<text x=".3" y="183.5">A</text>
<text x="296" y="183.5">A</text>
<text x="30.7" y="209.6">5</text>
<text x="89.5" y="209.6">4</text>
<text x="148.4" y="209.6">3</text>
<text x="207.3" y="209.6">2</text>
<text x="259.6" y="207.9">Designed by:</text>
<text x="259.6" y="206.2">Date:</text>
<text x="266.2" y="209.6">1</text>
<text x="266.5" y="206.2">Wednesday, July 04, 2018</text>
<text x="266.6" y="207.9">Joseph</text>
<text x="284.9" y="207.9">Sheet:</text>
<text x="285" y="206.2">Rev:</text>
<text x="289.3" y="206.2">1.1</text>
<text x="289.7" y="207.9">6</text>
<text x="291.4" y="207.9">of 51</text>
</g>
</svg>
